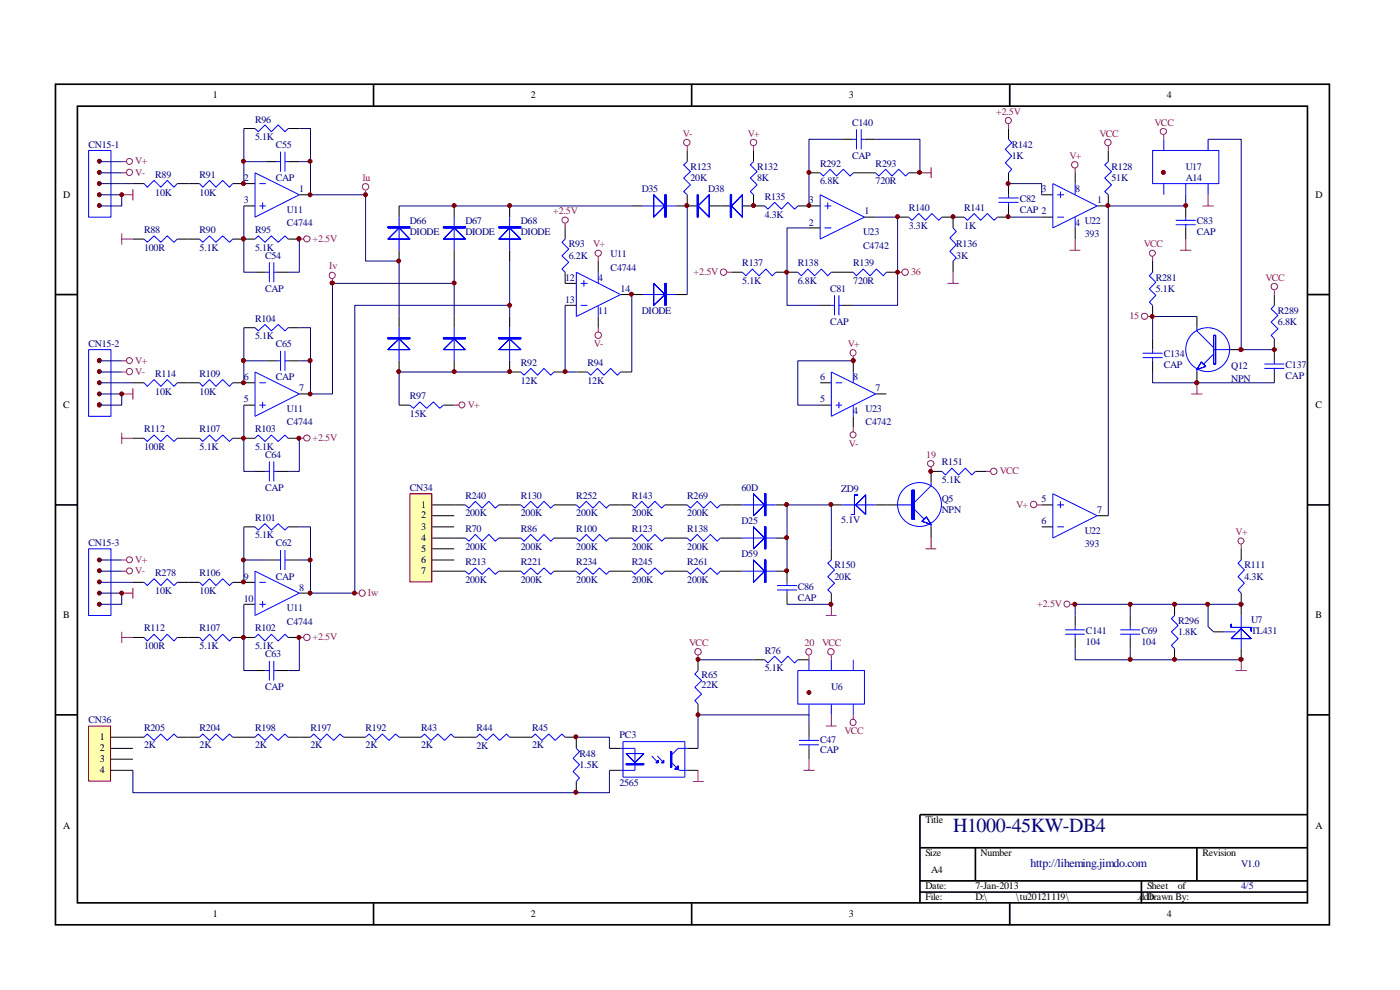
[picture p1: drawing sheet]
<svg xmlns="http://www.w3.org/2000/svg" width="297mm" height="210mm" viewBox="0 0 297 210" stroke-linecap="round" stroke-linejoin="round" font-family="sans-serif">
<g fill="none" stroke="#000" stroke-width=".35">
<path d="M11.8 17.9h270.2v178.3h-270.2zM79.2 17.9v4.6M146.7 17.9v4.6M214.2 17.9v4.6M16.4 22.5h261v169h-261zM11.8 62.5h4.6M277.5 62.5h4.6M11.8 107.1h4.6M277.5 107.1h4.6M11.8 151.6h4.6M277.5 151.6h4.6M195.2 179.8h82.3"/>
<path d="M206.9 179.8v7.1M253.9 179.8v7.1M277.5 172.8h-82.3v18.8M79.2 191.6v4.7M146.7 191.6v4.7M195.2 186.9h82.3M195.2 189.2h82.3M214.2 191.6v4.7M242.1 186.9v4.7"/>
</g>
<g fill="none" stroke="#000" stroke-width=".21">
<path d="M28.2 38.9h2.4M37.6 38.9h4.7M49.4 38.9h4.7M51.7 27.3h2.4M56.4 34.3h2.4M61.1 27.3h2.4M61.1 34.3h2.4M145.8 31.9v2.4M159.9 31.9v2.4M171.6 36.7h2.4M178.6 29.5h2.4M181 36.7h4.8"/>
<path d="M183.4 29.5h2.4M192.8 36.7h2.4M214 27.3v2.2M214 36.7v4.6M228.1 36.7v2.2M235.1 31.9v2.4M28.2 50.7h2.4M37.6 50.7h4.7M49.4 50.7h4.7M51.7 43.7h2.4M54.1 57.7h2.3M58.8 57.7h2.3"/>
<path d="M61.1 50.7h2.4M63.5 41.3h2.4M84.7 43.7v2.4M84.7 53.1v2.3M96.4 43.7v2.4M96.4 53.1v2.3M108.1 43.7v2.4M108.1 53.1v2.3M119.9 57.7v2.4h2.4M119.9 48.3v2.4M126.9 55.4v2.3M134 43.7h2.4"/>
<path d="M143.4 43.7h4.7M145.8 41.3v2.4M150.5 43.7h4.7M155.2 57.7h2.3M157.5 43.7h4.7M159.9 41.3v2.4M164.6 57.7h4.6M169.2 43.7h4.8M171.6 48.3h2.4M176.4 57.7h4.6M183.4 46.1h2.4M188 57.7h2.4"/>
<path d="M190.4 46.1h2.4M199.8 46.1h4.8M202.2 46.1v2.2M202.2 55.4v2.3M214 43.7v2.4h-2.4M221 41.3h2.4M221 46.1h2.4M228.1 48.3v2.4M235.1 41.3v2.4h-2.4M244.5 55.4v2.3M251.5 43.7v2.4M251.5 48.3v2.4"/>
<path d="M51.7 69.5h2.4M56.4 76.5h2.4M61.1 69.5h2.4M61.1 76.5h2.4M84.7 67.1v2.4M84.7 76.5v2.4M96.4 67.1v2.4M96.4 76.5v2.4M108.1 67.1v2.4M108.1 76.5v2.4h2.4M117.5 78.9h2.4M119.9 64.8h2.4"/>
<path d="M122.3 78.9h2.3M126.9 67.1v2.4M131.7 62.5h4.7M131.7 78.9h2.3M143.4 62.5h2.4M174 64.8h2.4M178.6 64.8h2.4M181 76.5v2.4M244.5 64.8v2.3M244.5 71.9v2.3M244.5 76.5v2.4M253.9 67.1v2.4"/>
<path d="M253.9 78.9v2.3M260.9 74.2h2.4M270.3 62.5v2.3M270.3 71.9v4.6M270.3 78.9v2.3M28.2 81.2h2.4M28.2 93h2.4M37.6 81.2h4.7M37.6 93h4.7M49.4 81.2h4.7M49.4 93h4.7M51.7 85.9h2.4"/>
<path d="M54.1 100h2.3M58.8 100h2.3M61.1 93h2.4M63.5 83.6h2.4M84.7 85.9h2.3M94.1 85.9h2.3M174 81.2h2.4M174 85.9h2.4M181 88.3v2.3M185.8 83.6h2.2M51.7 111.8h2.4M56.4 118.8h2.4"/>
<path d="M61.1 111.8h2.4M61.1 118.8h2.4M221 111.8h2.4M221 107.1h2.4M232.7 109.4h2.4M263.3 116.4v2.4M28.2 123.5h2.4M28.2 135.2h2.4M37.6 123.5h4.7M37.6 135.2h4.7M49.4 123.5h4.7M49.4 135.2h4.7"/>
<path d="M51.7 128.2h2.4M61.1 135.2h2.4M63.5 125.8h2.4M228.1 130.6v2.3M228.1 135.2v2.4M239.8 130.6v2.3M239.8 135.2v2.4M249.2 128.2v2.4M249.2 137.6v2.4M257.5 134h2.3M263.3 125.8v4.8M263.3 137.6v2.4"/>
<path d="M28.2 156.4h2.4M37.6 156.4h4.7M49.4 156.4h4.7M54.1 142.2h2.3M58.8 142.2h2.3M61.1 156.4h4.8M72.9 156.4h4.7M84.7 156.4h4.6M96.4 156.4h4.7M108.1 156.4h4.8M119.9 156.4h2.4v2.3M129.3 158.7h2.4"/>
<path d="M145.8 158.7h2.3M122.3 165.8v2.3M129.3 163.4h2.4M145.8 163.4h2.3"/>
</g>
<g fill="none" stroke="#00f" stroke-width=".21">
<path d="M18.8 31.9h4.7v14.2h-4.7zM30.6 38.9l.6 .8 1.5-1.4 1.4 1.4 1.4-1.4 1.4 1.4 .7-.8M42.3 38.9l.7 .8 1.4-1.4 1.4 1.4 1.4-1.4 1.5 1.4 .7-.8M54.1 27.3l.7 .6 1.4-1.4 1.4 1.4 1.4-1.4 1.5 1.4 .6-.6M54.1 36.7l9.4 4.6-9.4 4.8zM55 38.9h1.4M58.8 34.3h.7M59.5 32.2v4.2M60.5 34.3h.6M60.5 32.2v4.2M145.8 34.3l-.8 .7 1.5 1.4-1.5 1.4 1.5 1.4-1.5 1.4 .8 .7M159.9 34.3l-.7 .7 1.4 1.4-1.4 1.4 1.4 1.4-1.4 1.4 .7 .7"/>
<path d="M174 36.7l.7 .6 1.4-1.4 1.4 1.4 1.4-1.4 1.4 1.4 .7-.6M181 29.5h.7M181.7 27.4v4.3M182.7 29.5h.7M182.7 27.4v4.3M185.8 36.7l.6 .6 1.5-1.4 1.3 1.4 1.5-1.4 1.4 1.4 .7-.6M214 29.5l.6 .8-1.3 1.4 1.3 1.4-1.3 1.4 1.3 1.4-.6 .8M223.4 38.9l9.3 4.8-9.3 4.6zM228.1 38.9v2.4M235.1 34.3l-.7 .7 1.4 1.4-1.4 1.4 1.4 1.4-1.4 1.4 .7 .7M244.5 31.9h14.1v7h-14.1zM246.9 29.5v2.4"/>
<path d="M246.9 38.9v2.4M251.5 38.9v2.4M256.3 29.5v2.4M256.3 38.9v2.4M30.6 50.7l.6 .7 1.5-1.4 1.4 1.4 1.4-1.4 1.4 1.4 .7-.7M42.3 50.7l.7 .7 1.4-1.4 1.4 1.4 1.4-1.4 1.5 1.4 .7-.7M54.1 50.7l.7-.7 1.4 1.4 1.4-1.4 1.4 1.4 1.5-1.4 .6 .7M55 43.7h1.4M55.7 42.9v1.5M56.4 57.7h.7M57.1 55.6v4.3M58.1 57.7h.7"/>
<path d="M58.1 55.6v4.3M84.7 46.1v7M96.4 46.1v7M108.1 46.1v7M119.9 50.7l-.7 .7 1.4 1.4-1.4 1.5 1.4 1.3-1.4 1.5 .7 .6M122.3 57.7l9.4 4.8-9.4 4.6zM123.9 59.4v1.4M126.9 57.7v2.4M136.4 43.7h7M157.5 57.7l.7 .8 1.4-1.4 1.4 1.4 1.5-1.4 1.3 1.4 .8-.8M162.2 43.7l.7 .7 1.4-1.5 1.5 1.5 1.3-1.5 1.5 1.5 .6-.7M169.2 57.7l.8 .8 1.4-1.4 1.4 1.4 1.4-1.4 1.4 1.4 .8-.8"/>
<path d="M174 41.3l9.4 4.8-9.4 4.6zM174.9 43.7h1.5M174.9 48.3h1.5M175.6 42.9v1.5M181 57.7l.7 .8 1.4-1.4 1.5 1.4 1.3-1.4 1.5 1.4 .6-.8M192.8 46.1l.7 .6 1.4-1.4 1.4 1.4 1.4-1.4 1.4 1.4 .7-.6M202.2 48.3l.7 .8-1.4 1.4 1.4 1.4-1.4 1.4 1.4 1.4-.7 .7M204.6 46.1l.6 .6 1.5-1.4 1.3 1.4 1.5-1.4 1.4 1.4 .7-.6M211.8 42h4.3M211.8 42.9h4.3M214 41.3v.7M214 42.9v.8"/>
<path d="M224.3 46.1h1.4M224.3 41.3h1.4M225 40.6v1.4M228.1 46.1v2.2M244.5 57.7l-.7 .8 1.4 1.4-1.4 1.4 1.4 1.4-1.4 1.4 .7 .7M249.4 46.7h4.3M249.4 47.7h4.3M251.5 46.1v.6M251.5 47.7v.6M18.8 74.2h4.7v14.1h-4.7zM54.1 69.5l.7 .7 1.4-1.4 1.4 1.4 1.4-1.4 1.5 1.4 .6-.7M54.1 78.9l9.4 4.7-9.4 4.7z"/>
<path d="M58.8 76.5h.7M59.5 74.4v4.3M60.5 74.4v4.3M60.5 76.5h.6M84.7 69.5v7M96.4 69.5v7M108.1 69.5v7M110.5 78.9l.7 .7 1.4-1.5 1.4 1.5 1.4-1.5 1.4 1.5 .7-.7M123.2 64.8h1.4M123.2 60.1h1.4M124.6 78.9l.7 .7 1.4-1.5 1.4 1.5 1.4-1.5 1.5 1.5 .7-.7M126.9 64.8v2.3"/>
<path d="M136.4 62.5h7M176.4 64.8h.6M176.4 78.9l9.4 4.7-9.4 4.7zM177 62.7v4.2M178 64.8h.6M178 62.7v4.2M181 78.9v2.3M242.4 74.9h4.2M242.4 75.9h4.2M244.5 74.2v.7M244.5 75.9v.6M253.9 69.5v.7l3.6 3.5"/>
<path d="M253.9 78.4v.5M257.5 75.1l-2.1 2.1M257.5 74.2h3.4M268.2 77.2h4.3M268.2 78.1h4.3M270.3 64.8l-.6 .7 1.4 1.4-1.4 1.4 1.4 1.5-1.4 1.3 .6 .8M270.3 76.5v.7M270.3 78.1v.8M30.6 81.2l.6 .8 1.5-1.5 1.4 1.5 1.4-1.5 1.4 1.5 .7-.8M30.6 93l.6 .6 1.5-1.3 1.4 1.3 1.4-1.3 1.4 1.3 .7-.6M42.3 81.2l.7 .8 1.4-1.5 1.4 1.5 1.4-1.5 1.5 1.5 .7-.8M42.3 93l.7 .6 1.4-1.3 1.4 1.3 1.4-1.3 1.5 1.3 .7-.6"/>
<path d="M54.1 93l.7-.7 1.4 1.3 1.4-1.3 1.4 1.3 1.5-1.3 .6 .7M55 81.2h1.4M55 85.9h1.4M55.7 85.3v1.3M56.4 100h.7M57.1 97.9v4.2M58.1 97.9v4.2M58.1 100h.7M87 85.9l.7 .7 1.4-1.3 1.4 1.3 1.4-1.3 1.4 1.3 .8-.7M177.3 81.2h1.3M177.3 85.9h1.3M178 85.3v1.3"/>
<path d="M181 85.9v2.4M18.8 116.4h4.7v14.2h-4.7zM54.1 111.8l.7 .6 1.4-1.3 1.4 1.3 1.4-1.3 1.5 1.3 .6-.6M58.8 118.8h.7M59.5 116.7v4.2M60.5 116.7v4.2M60.5 118.8h.6M223.4 104.7l9.3 4.7-9.3 4.7zM224.3 111.8h1.4M224.3 107.1h1.4M225 106.3v1.5M263.3 118.8l-.7 .7 1.4 1.4-1.4 1.4 1.4 1.4-1.4 1.4 .7 .7"/>
<path d="M30.6 123.5l.6 .7 1.5-1.4 1.4 1.4 1.4-1.4 1.4 1.4 .7-.7M30.6 135.2l.6 .8 1.5-1.5 1.4 1.5 1.4-1.5 1.4 1.5 .7-.8M42.3 123.5l.7 .7 1.4-1.4 1.4 1.4 1.4-1.4 1.5 1.4 .7-.7M42.3 135.2l.7 .8 1.4-1.5 1.4 1.5 1.4-1.5 1.5 1.5 .7-.8M54.1 135.2l.7-.7 1.4 1.5 1.4-1.5 1.4 1.5 1.5-1.5 .6 .7M54.1 121.2l9.4 4.6-9.4 4.8zM55 123.5h1.4M55 128.2h1.4M55.7 127.5v1.4M226 133.6h4.1M226 134.5h4.1M228.1 132.9v.7"/>
<path d="M228.1 134.5v.7M237.7 133.6h4.2M237.7 134.5h4.2M239.8 132.9v.7M239.8 134.5v.7M249.2 130.6l-.7 .6 1.4 1.5-1.4 1.3 1.4 1.5-1.4 1.4 .7 .7M259.8 134h2.3M263.3 130.6v7M30.6 156.4l.6-.7 1.5 1.4 1.4-1.4 1.4 1.4 1.4-1.4 .7 .7M42.3 156.4l.7-.7 1.4 1.4 1.4-1.4 1.4 1.4 1.5-1.4 .7 .7M54.1 156.4l.7-.7 1.4 1.4 1.4-1.4 1.4 1.4 1.5-1.4 .6 .7M56.4 142.2h.7"/>
<path d="M57.1 140.2v4.2M58.1 140.2v4.2M58.1 142.2h.7M65.9 156.4l.6-.7 1.5 1.4 1.3-1.4 1.5 1.4 1.3-1.4 .8 .7M77.6 156.4l.7-.7 1.4 1.4 1.4-1.4 1.4 1.4 1.4-1.4 .8 .7M89.3 156.4l.8-.7 1.3 1.4 1.5-1.4 1.4 1.4 1.4-1.4 .7 .7M101.1 156.4l.7-.7 1.4 1.4 1.4-1.4 1.4 1.4 1.4-1.4 .7 .7M112.9 156.4l.6-.7 1.5 1.4 1.4-1.4 1.4 1.4 1.4-1.4 .7 .7M122.3 158.7l.6 .7-1.3 1.5 1.3 1.3-1.3 1.5 1.3 1.3-.6 .8M131.7 158.7h3v4.7h-3M132.2 157.3h13.1v7.5h-13.1zM145.8 158.7h-2l-1.3 1.4"/>
<path d="M138.3 160.4l1.3 1.4M139.4 160.4l1.4 1.4M142.5 161.8l1.6 1.6h1.7"/>
<circle cx="256.2" cy="74.2" r="4.7"/>
</g>
<circle cx="21.1" cy="34.2" r=".42" fill="#800000" stroke="#800000" stroke-width=".21"/>
<g fill="#800000" stroke="#800000" stroke-width=".21">
<circle cx="21.1" cy="36.6" r=".42"/>
<circle cx="21.1" cy="38.9" r=".42"/>
<circle cx="21.1" cy="41.3" r=".42"/>
<circle cx="51.6" cy="50.7" r=".45"/>
<circle cx="63.4" cy="50.7" r=".45"/>
<circle cx="51.6" cy="38.9" r=".42"/>
<circle cx="65.8" cy="34.2" r=".42"/>
<circle cx="51.6" cy="34.2" r=".42"/>
<circle cx="21.1" cy="76.5" r=".45"/>
<circle cx="21.1" cy="78.8" r=".42"/>
<circle cx="21.1" cy="81.2" r=".42"/>
<circle cx="21.1" cy="83.6" r=".42"/>
<circle cx="51.6" cy="81.2" r=".42"/>
<circle cx="51.6" cy="93" r=".42"/>
<circle cx="63.4" cy="93" r=".42"/>
<circle cx="65.8" cy="76.5" r=".45"/>
<circle cx="51.6" cy="76.5" r=".45"/>
<circle cx="21.1" cy="118.8" r=".42"/>
<circle cx="21.1" cy="121.1" r=".42"/>
<circle cx="21.1" cy="123.4" r=".42"/>
<circle cx="21.1" cy="125.8" r=".42"/>
<circle cx="51.6" cy="123.4" r=".42"/>
<circle cx="51.6" cy="135.2" r=".42"/>
<circle cx="63.4" cy="135.2" r=".42"/>
<circle cx="65.8" cy="118.8" r=".42"/>
<circle cx="51.6" cy="118.8" r=".42"/>
<circle cx="96.4" cy="43.6" r=".42"/>
<circle cx="96.4" cy="78.8" r=".42"/>
<circle cx="65.8" cy="41.3" r=".42"/>
<circle cx="84.6" cy="55.4" r=".42"/>
<circle cx="96.4" cy="60" r=".42"/>
<circle cx="65.8" cy="83.6" r=".42"/>
<circle cx="65.8" cy="125.8" r=".42"/>
<circle cx="108.1" cy="64.8" r=".42"/>
<circle cx="108.1" cy="78.8" r=".42"/>
<circle cx="119.9" cy="78.8" r=".42"/>
<circle cx="133.9" cy="62.4" r=".42"/>
<circle cx="108.1" cy="43.6" r=".42"/>
<circle cx="145.7" cy="43.6" r=".42"/>
<circle cx="159.9" cy="43.6" r=".42"/>
<circle cx="166.9" cy="57.7" r=".42"/>
<circle cx="202.2" cy="46" r=".42"/>
<circle cx="190.4" cy="46" r=".42"/>
<circle cx="213.9" cy="46" r=".42"/>
<circle cx="213.9" cy="38.9" r=".42"/>
<circle cx="171.6" cy="43.6" r=".42"/>
<circle cx="171.6" cy="36.6" r=".42"/>
<circle cx="195.1" cy="36.6" r=".42"/>
<circle cx="251.5" cy="43.6" r=".42"/>
<circle cx="263.3" cy="74.2" r=".45"/>
<circle cx="270.3" cy="74.2" r=".42"/>
<circle cx="244.4" cy="67.1" r=".42"/>
<circle cx="253.9" cy="81.2" r=".45"/>
<circle cx="246.8" cy="36.6" r=".42"/>
<circle cx="190.4" cy="57.7" r=".42"/>
<circle cx="84.6" cy="78.8" r=".42"/>
<circle cx="235" cy="43.6" r=".42"/>
<circle cx="263.3" cy="128.2" r=".45"/>
<circle cx="249.2" cy="128.2" r=".42"/>
<circle cx="249.2" cy="139.9" r=".42"/>
<circle cx="239.8" cy="139.9" r=".42"/>
<circle cx="239.8" cy="128.2" r=".42"/>
<circle cx="256.2" cy="128.2" r=".42"/>
<circle cx="228" cy="128.2" r=".42"/>
<circle cx="263.3" cy="139.9" r=".45"/>
<circle cx="77.6" cy="41.3" r=".42"/>
<circle cx="70.5" cy="60" r=".45"/>
<circle cx="75.2" cy="125.8" r=".42"/>
<circle cx="21.1" cy="128.2" r=".42"/>
<circle cx="21.1" cy="85.9" r=".45"/>
<circle cx="21.1" cy="43.6" r=".42"/>
<circle cx="25.8" cy="125.8" r=".42"/>
<circle cx="25.8" cy="83.6" r=".42"/>
<circle cx="25.8" cy="41.3" r=".42"/>
</g>
<g fill="none" stroke="#000080" stroke-width=".21">
<path d="M21.2 34.3h4.6M21.2 36.7h4.6M21.2 38.9h7M51.7 27.3v11.6M51.7 34.3h4.7M63.5 27.3h2.4v14h11.7v14.1h7.1v11.7M63.5 34.3h2.4M178.6 29.5h-7v14.2M185.8 29.5h9.4v7.2M214 38.9h7v2.4M256.3 29.5h7v44.7h7M21.2 41.3h4.6v2.4h-4.6"/>
<path d="M51.7 43.7v14h2.4M63.5 50.7v7h-2.4M84.7 43.7h49.3M96.4 55.4v11.7M108.1 55.4v11.7M145.8 43.7v18.8M171.6 48.3h-4.6v16.5h7M185.8 46.1h4.6v18.7h-9.4M214 46.1h7M251.5 41.3v2.4h-16.4v65.7M21.2 76.5h4.6M21.2 78.9h4.6"/>
<path d="M51.7 69.5v11.7M51.7 76.5h4.7M63.5 76.5h2.4M96.4 60.1h-25.9v23.5h-4.6v-14.1h-2.4M108.1 64.8h-32.8v61h-9.4v-14h-2.4M108.1 78.9h-23.4v7M119.9 64.8v14.1h2.4M134 62.5v16.4M181 76.5h-11.8v9.4h4.8M244.5 78.9v2.3h25.8M253.9 67.1h-9.4v4.8M21.2 83.6h4.6v2.3h-4.6"/>
<path d="M21.2 81.2h7M51.7 85.9v14.1h2.4M63.5 93v7h-2.4M21.2 118.8h4.6M51.7 111.8v11.7M51.7 118.8h4.7M63.5 118.8h2.4M21.2 125.8h4.6v2.4h-4.6M21.2 121.2h4.6M21.2 123.5h7M51.7 128.2v14h2.4M63.5 135.2v7h-2.4"/>
<path d="M228.1 137.6v2.4h35.2M239.8 128.2v2.4M239.8 137.6v2.4M256.3 128.2v4.7l1.2 1.1M263.3 128.2h-35.2v2.4"/>
</g>
<g fill="none" stroke="#a1006a" stroke-width=".21">
<path d="M25.8 34.3h1M25.8 36.7h1M145.8 31v.9M159.9 31v.9M195.2 36.7h2.3M197.5 35.5v2.3M214 26.3v1M228.1 35.7v1M235.1 31v.9M246.9 28.6v.9M25.8 41.3h2.4M25.8 50.7h2.4"/>
<path d="M25.8 49.5v2.4M28.2 40.1v2.4M63.5 50.7h.9M70.5 59.2v.9M77.6 40.4v.9M119.9 47.4v.9M126.9 54.4v1M154.3 57.7h.9M190.4 57.7h.9M202.2 57.7v2.4M226.9 53.1h2.3M228.1 50.7v2.4"/>
<path d="M244.5 54.4v1M250.4 53.1h2.3M251.5 50.7v2.4M255.1 43.7h2.4M256.3 41.3v2.4M25.8 76.5h1M25.8 78.9h1M126.9 69.5v.9M181 75.6v.9M201 60.1h2.4M243.6 67.1h.9M270.3 61.6v.9"/>
<path d="M25.8 91.8v2.3M25.8 83.6h2.4M25.8 93h2.4M28.2 82.4v2.4M63.5 93h.9M96.4 85.9h1M181 90.6v1M252.7 83.6h2.4M253.9 81.2v2.4M25.8 118.8h1M220 107.1h1M263.3 115.5v.9"/>
<path d="M25.8 134v2.4M25.8 121.2h1M25.8 125.8h2.4M25.8 135.2h2.4M28.2 124.7v2.3M63.5 135.2h.9M75.3 125.8h.9M227.1 128.2h1M263.3 140v2.2M262.1 142.2h2.4"/>
<circle cx="27.5" cy="36.6" r=".66"/>
<circle cx="27.5" cy="34.2" r=".64"/>
<circle cx="77.5" cy="39.6" r=".68"/>
<circle cx="145.7" cy="30.2" r=".68"/>
<circle cx="159.8" cy="30.2" r=".68"/>
<circle cx="213.9" cy="25.5" r=".66"/>
<circle cx="228" cy="35" r=".68"/>
<circle cx="235" cy="30.2" r=".68"/>
<circle cx="246.8" cy="27.9" r=".66"/>
<circle cx="65.1" cy="50.7" r=".66"/>
<circle cx="70.5" cy="58.4" r=".66"/>
<circle cx="119.9" cy="46.7" r=".66"/>
<circle cx="126.9" cy="53.7" r=".66"/>
<circle cx="153.5" cy="57.7" r=".68"/>
<circle cx="192" cy="57.7" r=".68"/>
<circle cx="244.5" cy="53.7" r=".64"/>
<circle cx="27.5" cy="78.8" r=".66"/>
<circle cx="27.5" cy="76.5" r=".64"/>
<circle cx="126.9" cy="71.1" r=".68"/>
<circle cx="181" cy="74.8" r=".66"/>
<circle cx="242.8" cy="67.1" r=".66"/>
<circle cx="270.3" cy="60.8" r=".68"/>
<circle cx="65.1" cy="92.9" r=".66"/>
<circle cx="98" cy="85.9" r=".64"/>
<circle cx="181" cy="92.2" r=".64"/>
<circle cx="27.5" cy="118.7" r=".64"/>
<circle cx="219.3" cy="107" r=".68"/>
<circle cx="263.3" cy="114.8" r=".64"/>
<circle cx="27.5" cy="121.1" r=".64"/>
<circle cx="65.1" cy="135.2" r=".68"/>
<circle cx="76.8" cy="125.8" r=".66"/>
<circle cx="226.4" cy="128.1" r=".64"/>
</g>
<g fill="#00f" stroke="#00f" stroke-width=".21">
<path d="M82.3 48.1v.2h4.7v-.2zM82.3 48.1v.2h4.7v-.2z" fill-rule="evenodd"/>
<path d="M82.3 50.7l2.4-2.4 2.3 2.4zM82.3 50.7l2.4-2.4 2.3 2.4z" fill-rule="evenodd"/>
<path d="M82.3 71.6v.3h4.7v-.3zM82.3 71.6v.3h4.7v-.3z" fill-rule="evenodd"/>
<path d="M82.3 74.2l2.4-2.3 2.3 2.3zM82.3 74.2l2.4-2.3 2.3 2.3z" fill-rule="evenodd"/>
<path d="M94.1 48.1v.2h4.6v-.2zM94.1 48.1v.2h4.6v-.2z" fill-rule="evenodd"/>
<path d="M96.4 48.3l2.3 2.4h-4.6zM96.4 48.3l2.3 2.4h-4.6z" fill-rule="evenodd"/>
<path d="M105.8 48.1v.2h4.7v-.2zM105.8 48.1v.2h4.7v-.2z" fill-rule="evenodd"/>
<path d="M108.1 48.3l2.4 2.4h-4.7zM108.1 48.3l2.4 2.4h-4.7z" fill-rule="evenodd"/>
<path d="M94.1 71.6v.3h4.6v-.3zM94.1 71.6v.3h4.6v-.3z" fill-rule="evenodd"/>
<path d="M94.1 74.2l2.3-2.3 2.3 2.3zM94.1 74.2l2.3-2.3 2.3 2.3z" fill-rule="evenodd"/>
<path d="M105.8 71.6v.3h4.7v-.3zM105.8 71.6v.3h4.7v-.3z" fill-rule="evenodd"/>
<path d="M105.8 74.2l2.3-2.3 2.4 2.3zM105.8 74.2l2.3-2.3 2.4 2.3z" fill-rule="evenodd"/>
<path d="M141.1 41.3v4.8h.2v-4.8zM141.1 41.3v4.8h.2v-4.8z" fill-rule="evenodd"/>
<path d="M138.7 41.3l2.4 2.4-2.4 2.4zM138.7 41.3l2.4 2.4-2.4 2.4z" fill-rule="evenodd"/>
<path d="M141.1 60.1v4.7h.2v-4.7zM141.1 60.1v4.7h.2v-4.7z" fill-rule="evenodd"/>
<path d="M138.7 60.1l2.4 2.4-2.4 2.3zM138.7 60.1l2.4 2.4-2.4 2.3z" fill-rule="evenodd"/>
<path d="M147.9 41.3v4.8h.2v-4.8zM147.9 41.3v4.8h.2v-4.8z" fill-rule="evenodd"/>
<path d="M148.1 43.7l2.4-2.4v4.8zM148.1 43.7l2.4-2.4v4.8z" fill-rule="evenodd"/>
<path d="M154.9 41.3v4.8h.3v-4.8zM154.9 41.3v4.8h.3v-4.8z" fill-rule="evenodd"/>
<path d="M157.5 41.3v4.8l-2.3-2.4zM157.5 41.3v4.8l-2.3-2.4z" fill-rule="evenodd"/>
<path d="M257.5 71.1v6.1h.4v-6.1zM257.5 71.1v6.1h.4v-6.1z" fill-rule="evenodd"/>
<path d="M254.8 76.8l1 .9-1.9 .7zM254.8 76.8l1 .9-1.9 .7z" fill-rule="evenodd"/>
<path d="M261.2 132.4v.7h4.2v.8v-.8h-4.2zM261.2 132.4v.7h4.2v.8v-.8h-4.2z" fill-rule="evenodd"/>
<path d="M263.3 133.3l2.1 2.2h-4.2zM263.3 133.3l2.1 2.2h-4.2z" fill-rule="evenodd"/>
<path d="M132.8 159.9h3.8l-1.9 1.9zM132.8 159.9h3.8l-1.9 1.9z" fill-rule="evenodd"/>
<path d="M132.8 162h3.8v.2h-3.8zM132.8 162h3.8v.2h-3.8z" fill-rule="evenodd"/>
<path d="M140.8 161.3l-.4 .5h.4zM140.8 161.3l-.4 .5h.4z" fill-rule="evenodd"/>
<path d="M139.6 161.3l-.4 .5h.4zM139.6 161.3l-.4 .5h.4z" fill-rule="evenodd"/>
<path d="M142.2 159.4v3.3h.3v-3.3zM142.2 159.4v3.3h.3v-3.3z" fill-rule="evenodd"/>
<path d="M143.8 162.5v.7h-.6zM143.8 162.5v.7h-.6z" fill-rule="evenodd"/>
</g>
<path d="M18.9 154.1h4.5v11.5h-4.5z" fill="#ffffb0"/>
<path d="M18.8 154h4.7v11.7h-4.7z" fill="none" stroke="#800000" stroke-width=".21"/>
<g fill="none" stroke="#000" stroke-width=".21">
<path d="M96.4 107.1h2.3M96.4 114.1h2.3M105.8 107.1h4.7M105.8 114.1h4.7M117.5 107.1h4.8M117.5 114.1h4.8M129.3 107.1h4.7M129.3 114.1h4.7M141.1 107.1h4.7M141.1 114.1h4.7M152.8 107.1h2.4M152.8 114.1h2.4"/>
<path d="M96.4 121.2h2.3M105.8 121.2h4.7M117.5 121.2h4.8M129.3 121.2h4.7M141.1 121.2h4.7M148.1 140v2.2M152.8 121.2h2.4M159.9 140h2.3M169.2 140h2.4M23.5 156.4h4.7M23.5 158.7h4.7M148.1 149.4v2.2"/>
<path d="M171.6 154v2.4M171.6 158.7v2.3M23.5 161h4.7M23.5 163.4h4.7"/>
</g>
<path d="M148.1 140h11.8M122.3 156.4h7v2.3M171.6 154v-2.4h-23.5v7.1M28.2 163.4v4.7h101.1v-4.7" fill="none" stroke="#000080" stroke-width=".21"/>
<circle cx="122.2" cy="156.3" r=".42" fill="#800000" stroke="#800000" stroke-width=".21"/>
<g fill="#800000" stroke="#800000" stroke-width=".21">
<circle cx="122.2" cy="168.1" r=".42"/>
<circle cx="171.6" cy="146.9" r=".42"/>
<circle cx="148.1" cy="151.6" r=".42"/>
<circle cx="148.1" cy="139.9" r=".42"/>
<circle cx="181" cy="76.5" r=".45"/>
</g>
<g fill="none" stroke="#00f" stroke-width=".21">
<path d="M98.7 107.1l.8 .7 1.3-1.5 1.5 1.5 1.4-1.5 1.4 1.5 .7-.7M98.7 114.1l.8 .7 1.3-1.4 1.5 1.4 1.4-1.4 1.4 1.4 .7-.7M110.5 107.1l.7 .7 1.4-1.5 1.4 1.5 1.4-1.5 1.4 1.5 .7-.7M110.5 114.1l.7 .7 1.4-1.4 1.4 1.4 1.4-1.4 1.4 1.4 .7-.7M122.3 107.1l.6 .7 1.5-1.5 1.4 1.5 1.4-1.5 1.4 1.5 .7-.7M122.3 114.1l.6 .7 1.5-1.4 1.4 1.4 1.4-1.4 1.4 1.4 .7-.7M134 107.1l.7 .7 1.4-1.5 1.4 1.5 1.4-1.5 1.5 1.5 .7-.7M134 114.1l.7 .7 1.4-1.4 1.4 1.4 1.4-1.4 1.5 1.4 .7-.7M145.8 107.1l.7 .7 1.4-1.5 1.4 1.5 1.4-1.5 1.4 1.5 .7-.7M145.8 114.1l.7 .7 1.4-1.4 1.4 1.4 1.4-1.4 1.4 1.4 .7-.7M98.7 121.2l.8 .6 1.3-1.3 1.5 1.3 1.4-1.3 1.4 1.3 .7-.6M110.5 121.2l.7 .6 1.4-1.3 1.4 1.3 1.4-1.3 1.4 1.3 .7-.6"/>
<path d="M122.3 121.2l.6 .6 1.5-1.3 1.4 1.3 1.4-1.3 1.4 1.3 .7-.6M134 121.2l.7 .6 1.4-1.3 1.4 1.3 1.4-1.3 1.5 1.3 .7-.6M145.8 121.2l.7 .6 1.4-1.3 1.4 1.3 1.4-1.3 1.4 1.3 .7-.6M162.2 140l.7 .6 1.4-1.4 1.5 1.4 1.3-1.4 1.5 1.4 .6-.6M171.6 140v2.2M176.4 140v2.2M181 140v2.2M148.1 142.2l-.7 .8 1.4 1.4-1.4 1.4 1.4 1.4-1.4 1.4 .7 .8M169.2 142.2h14.2v7.2h-14.2zM169.5 157.1h4.2M169.5 158h4.2M171.6 149.4v2.2"/>
<path d="M171.6 156.4v.7M171.6 158v.7M176.4 149.4v2.2M181 149.4v2.2"/>
</g>
<g fill="none" stroke="#a1006a" stroke-width=".21">
<path d="M148.1 139v1M171.6 139v1M176.4 139v1M175.2 154h2.3M176.4 151.6v2.4M181 151.6v1M147 165.8h2.3M148.1 163.4v2.4M170.4 163.4h2.4M171.6 161v2.4"/>
<circle cx="148.1" cy="138.3" r=".68"/>
<circle cx="171.6" cy="138.2" r=".66"/>
<circle cx="176.3" cy="138.3" r=".68"/>
<circle cx="181" cy="153.2" r=".66"/>
</g>
<path d="M87 104.8h4.5v18.6h-4.5z" fill="#ffffb0"/>
<path d="M87 104.7h4.6v18.7h-4.6z" fill="none" stroke="#800000" stroke-width=".21"/>
<g fill="none" stroke="#000" stroke-width=".21">
<path d="M199.8 100h-2.3v2.4M206.9 100h2.3M91.7 107.1h4.7M91.7 109.4h4.7M91.7 111.8h4.7M91.7 114.1h4.7M91.7 116.4h4.7M91.7 118.8h4.7M155.2 107.1h2.3M155.2 114.1h2.3M164.6 107.1h2.4M164.6 114.1h2.4"/>
<path d="M176.4 107.1h2.2M176.4 116.4v2.4M185.8 107.1h4.6M197.5 111.8v2.3M91.7 121.2h4.7M155.2 121.2h2.3M164.6 121.2h2.4v2.3M167 125.8v2.4M176.4 125.8v2.4"/>
</g>
<g fill="none" stroke="#00f" stroke-width=".21">
<path d="M199.8 100l.8 .8 1.3-1.5 1.5 1.5 1.4-1.5 1.4 1.5 .7-.8M157.5 107.1h7.1M157.5 114.1h7.1M176.4 118.8l-.8 .7 1.4 1.4-1.4 1.4 1.4 1.4-1.4 1.4 .8 .7M178.6 107.1h7.2M190.4 107.1h3.6M194 108l2.1 2.2M197.5 102.4v.6l-3.5 3.6M197.5 111.3v.5M157.5 121.2h7.1M164.8 124.2h4.3M164.8 125.1h4.3"/>
<path d="M167 123.5v.7M167 125.1v.7"/>
<circle cx="195.1" cy="107" r="4.7"/>
</g>
<path d="M193.5 104v6.2h.5v-6.2zM193.5 104v6.2h.5v-6.2z" fill="#00f" stroke="#00f" stroke-width=".21"/>
<g fill="#00f" stroke="#00f" stroke-width=".21">
<path d="M196.5 109.6l-.9 1 1.9 .7zM196.5 109.6l-.9 1 1.9 .7z" fill-rule="evenodd"/>
<path d="M181.3 105h.6h-.6v4.1h-.7h.7zM181.3 105h.6h-.6v4.1h-.7h.7z" fill-rule="evenodd"/>
<path d="M181.5 107.1l2.1-2.1v4.1zM181.5 107.1l2.1-2.1v4.1z" fill-rule="evenodd"/>
<path d="M162.2 104.7v4.7h.3v-4.7zM162.2 104.7v4.7h.3v-4.7z" fill-rule="evenodd"/>
<path d="M159.9 104.7l2.3 2.4-2.3 2.3zM159.9 104.7l2.3 2.4-2.3 2.3z" fill-rule="evenodd"/>
<path d="M162.2 111.8v4.6h.3v-4.6zM162.2 111.8v4.6h.3v-4.6z" fill-rule="evenodd"/>
<path d="M159.9 111.8l2.3 2.3-2.3 2.3zM159.9 111.8l2.3 2.3-2.3 2.3z" fill-rule="evenodd"/>
<path d="M162.2 118.8v4.7h.3v-4.7zM162.2 118.8v4.7h.3v-4.7z" fill-rule="evenodd"/>
<path d="M159.9 118.8l2.3 2.4-2.3 2.3zM159.9 118.8l2.3 2.4-2.3 2.3z" fill-rule="evenodd"/>
</g>
<g fill="none" stroke="#a1006a" stroke-width=".21">
<path d="M197.5 99.1v.9M209.2 100h.9M196.3 116.4h2.3M197.5 114.1v2.3M175.2 130.6h2.3M176.4 128.2v2.4"/>
<circle cx="197.5" cy="98.3" r=".66"/>
<circle cx="210.8" cy="100" r=".68"/>
</g>
<path d="M176.4 116.4v-9.3h-9.4v14.1M167 128.2h9.4" fill="none" stroke="#000080" stroke-width=".21"/>
<g fill="#800000" stroke="#800000" stroke-width=".21">
<circle cx="176.3" cy="128.2" r=".42"/>
<circle cx="197.4" cy="100" r=".42"/>
<circle cx="176.3" cy="107" r=".42"/>
<circle cx="166.9" cy="107" r=".42"/>
<circle cx="166.9" cy="114" r=".42"/>
<circle cx="166.9" cy="121.1" r=".42"/>
</g>
<text font-size="4.2" fill="#000080" x="202.2" y="176.4">H1000-45KW-DB4</text>
<text font-size="2.5" fill="#000080" x="218.6" y="183.9">http://liheming.jimdo.com</text>
<g font-size="2.1">
<text x="45.1" y="20.8">1</text>
<text x="112.6" y="20.8">2</text>
<text x="180.1" y="20.8">3</text>
<text x="247.6" y="20.8">4</text>
<text x="13.4" y="41.9">D</text>
<text x="279.1" y="41.9">D</text>
<text x="13.4" y="86.5">C</text>
<text x="279.1" y="86.5">C</text>
<text x="89.3" y="107.7">1</text>
<text x="89.3" y="110">2</text>
<text x="89.3" y="112.4">3</text>
<text x="89.3" y="114.7">4</text>
<text x="89.3" y="117.1">5</text>
<text x="89.3" y="119.4">6</text>
<text x="89.3" y="121.8">7</text>
<text x="13.4" y="131.1">B</text>
<text x="279.1" y="131.1">B</text>
<text x="21.2" y="157">1</text>
<text x="21.2" y="159.3">2</text>
<text x="21.2" y="161.6">3</text>
<text x="21.2" y="164">4</text>
<text x="13.4" y="175.8">A</text>
<text x="196.3" y="174.6">Title</text>
<text x="279.1" y="175.8">A</text>
<text x="196.3" y="181.6">Size</text>
<text x="197.5" y="185.2">A4</text>
<text x="208" y="181.6">Number</text>
<text x="255.1" y="181.6">Revision</text>
<text x="196.3" y="188.6">Date:</text>
<text x="196.3" y="191">File:</text>
<text x="206.9" y="188.6">7-Jan-2013</text>
<text x="206.9" y="191">D:\</text>
<text x="215.6" y="191">\tu20121119\</text>
<text x="241.2" y="191">.ddDrawn By:</text>
<text x="243.3" y="188.6">Sheet</text>
<text x="243.8" y="191">b</text>
<text x="249.9" y="188.6">of</text>
<text x="45.1" y="194.6">1</text>
<text x="112.6" y="194.6">2</text>
<text x="180.1" y="194.6">3</text>
<text x="247.6" y="194.6">4</text>
</g>
<g font-size="2.1" fill="#000080">
<text x="54.1" y="26">R96</text>
<text x="54.1" y="29.7">5.1K</text>
<text x="180.8" y="26.7">C140</text>
<text x="18.8" y="31.3">CN15-1</text>
<text x="58.5" y="31.3">C55</text>
<text x="174" y="35.4">R292</text>
<text x="180.8" y="33.7">CAP</text>
<text x="185.8" y="35.4">R293</text>
<text x="214.6" y="31.3">R142</text>
<text x="214.6" y="33.7">1K</text>
<text x="32.9" y="37.7">R89</text>
<text x="32.9" y="41.5">10K</text>
<text x="42.3" y="37.7">R91</text>
<text x="42.3" y="41.5">10K</text>
<text x="51.7" y="38.4">2</text>
<text x="58.5" y="38.4">CAP</text>
<text x="63.5" y="40.7">1</text>
<text x="136.1" y="40.7">D35</text>
<text x="146.5" y="36.1">R123</text>
<text x="146.5" y="38.4">20K</text>
<text x="150.2" y="40.7">D38</text>
<text x="160.6" y="36.1">R132</text>
<text x="160.6" y="38.4">8K</text>
<text x="174" y="39.1">6.8K</text>
<text x="185.8" y="39.1">720R</text>
<text x="221" y="40.7">3</text>
<text x="228.1" y="40.7">8</text>
<text x="235.8" y="36.1">R128</text>
<text x="235.8" y="38.4">51K</text>
<text x="251.5" y="36.1">U17</text>
<text x="251.5" y="38.4">A14</text>
<text x="51.7" y="43.1">3</text>
<text x="60.9" y="45.2">U11</text>
<text x="87" y="47.6">D66</text>
<text x="98.7" y="47.6">D67</text>
<text x="110.5" y="47.6">D68</text>
<text x="162.2" y="42.4">R135</text>
<text x="162.2" y="46.1">4.3K</text>
<text x="171.6" y="47.8">2</text>
<text x="171.6" y="43.1">3</text>
<text x="183.4" y="45.5">1</text>
<text x="192.8" y="44.7">R140</text>
<text x="204.6" y="44.7">R141</text>
<text x="216.3" y="42.8">C82</text>
<text x="216.3" y="45.2">CAP 2</text>
<text x="228.1" y="47.8">4 U22</text>
<text x="232.7" y="43.1">1</text>
<text x="253.9" y="47.6">C83</text>
<text x="30.6" y="49.4">R88</text>
<text x="30.6" y="53.2">100R</text>
<text x="42.3" y="49.4">R90</text>
<text x="42.3" y="53.2">5.1K</text>
<text x="54.1" y="49.4">R95</text>
<text x="54.1" y="53.2">5.1K</text>
<text x="60.9" y="48">C4744</text>
<text x="87" y="49.9">DIODE</text>
<text x="98.7" y="49.9">DIODE</text>
<text x="110.5" y="49.9">DIODE</text>
<text x="120.6" y="52.5">R93</text>
<text x="183.1" y="49.9">U23</text>
<text x="183.1" y="52.7">C4742</text>
<text x="192.8" y="48.5">3.3K</text>
<text x="202.9" y="52.5">R136</text>
<text x="204.6" y="48.5">1K</text>
<text x="230.1" y="50.4">393</text>
<text x="253.9" y="49.9">CAP</text>
<text x="56.2" y="54.9">C54</text>
<text x="119.9" y="59.5">12</text>
<text x="120.6" y="54.9">6.2K</text>
<text x="126.9" y="59.5">4</text>
<text x="129.5" y="54.6">U11</text>
<text x="129.5" y="57.4">C4744</text>
<text x="157.5" y="56.5">R137</text>
<text x="169.2" y="56.5">R138</text>
<text x="181" y="56.5">R139</text>
<text x="202.9" y="54.9">3K</text>
<text x="245.2" y="59.5">R281</text>
<text x="56.2" y="61.9">CAP</text>
<text x="119.9" y="64.3">13</text>
<text x="131.7" y="61.9">14</text>
<text x="157.5" y="60.3">5.1K</text>
<text x="169.2" y="60.3">6.8K</text>
<text x="176.1" y="61.9">C81</text>
<text x="181" y="60.3">720R</text>
<text x="245.2" y="61.9">5.1K</text>
<text x="54.1" y="68.2">R104</text>
<text x="54.1" y="72">5.1K</text>
<text x="126.9" y="66.5">11</text>
<text x="136.1" y="66.5">DIODE</text>
<text x="176.1" y="68.9">CAP</text>
<text x="271.1" y="66.5">R289</text>
<text x="271.1" y="68.9">6.8K</text>
<text x="18.8" y="73.7">CN15-2</text>
<text x="58.5" y="73.7">C65</text>
<text x="110.5" y="77.6">R92</text>
<text x="124.6" y="77.6">R94</text>
<text x="246.9" y="75.8">C134</text>
<text x="32.9" y="79.9">R114</text>
<text x="32.9" y="83.7">10K</text>
<text x="42.3" y="79.9">R109</text>
<text x="42.3" y="83.7">10K</text>
<text x="51.7" y="80.7">6</text>
<text x="58.5" y="80.7">CAP</text>
<text x="63.5" y="83">7</text>
<text x="110.5" y="81.4">12K</text>
<text x="124.6" y="81.4">12K</text>
<text x="174" y="80.7">6</text>
<text x="181" y="80.7">8</text>
<text x="185.8" y="83">7</text>
<text x="246.9" y="78.1">CAP</text>
<text x="261.2" y="78.3">Q12</text>
<text x="261.2" y="80.9">NPN</text>
<text x="272.7" y="78.1">C137</text>
<text x="272.7" y="80.4">CAP</text>
<text x="51.7" y="85.3">5</text>
<text x="60.9" y="87.5">U11</text>
<text x="87" y="84.7">R97</text>
<text x="87" y="88.4">15K</text>
<text x="174" y="85.3">5</text>
<text x="181" y="87.7">4</text>
<text x="183.6" y="87.5">U23</text>
<text x="30.6" y="91.7">R112</text>
<text x="30.6" y="95.4">100R</text>
<text x="42.3" y="91.7">R107</text>
<text x="42.3" y="95.4">5.1K</text>
<text x="54.1" y="91.7">R103</text>
<text x="54.1" y="95.4">5.1K</text>
<text x="60.9" y="90.3">C4744</text>
<text x="183.6" y="90.3">C4742</text>
<text x="56.2" y="97.1">C64</text>
<text x="199.8" y="98.7">R151</text>
<text x="56.2" y="104.1">CAP</text>
<text x="87" y="104.1">CN34</text>
<text x="98.7" y="105.7">R240</text>
<text x="110.5" y="105.7">R130</text>
<text x="122.3" y="105.7">R252</text>
<text x="134" y="105.7">R143</text>
<text x="145.8" y="105.7">R269</text>
<text x="157.3" y="104.1">60D</text>
<text x="178.5" y="104.4">ZD9</text>
<text x="199.8" y="102.5">5.1K</text>
<text x="199.8" y="106.5">Q5</text>
<text x="221" y="106.5">5</text>
<text x="54.1" y="110.5">R101</text>
<text x="98.7" y="109.6">200K</text>
<text x="98.7" y="112.9">R70</text>
<text x="110.5" y="109.6">200K</text>
<text x="110.5" y="112.9">R86</text>
<text x="122.3" y="109.6">200K</text>
<text x="122.3" y="112.9">R100</text>
<text x="134" y="109.6">200K</text>
<text x="134" y="112.9">R123</text>
<text x="145.8" y="109.6">200K</text>
<text x="145.8" y="112.9">R138</text>
<text x="157.3" y="111.2">D25</text>
<text x="178.5" y="110.9">5.1V</text>
<text x="199.8" y="108.9">NPN</text>
<text x="221" y="111.2">6</text>
<text x="230.1" y="113.3">U22</text>
<text x="232.7" y="108.9">7</text>
<text x="18.8" y="115.9">CN15-3</text>
<text x="54.1" y="114.2">5.1K</text>
<text x="58.5" y="115.9">C62</text>
<text x="98.7" y="116.6">200K</text>
<text x="98.7" y="119.9">R213</text>
<text x="110.5" y="116.6">200K</text>
<text x="110.5" y="119.9">R221</text>
<text x="122.3" y="116.6">200K</text>
<text x="122.3" y="119.9">R234</text>
<text x="134" y="116.6">200K</text>
<text x="134" y="119.9">R245</text>
<text x="145.8" y="116.6">200K</text>
<text x="145.8" y="119.9">R261</text>
<text x="157.3" y="118.2">D59</text>
<text x="230.1" y="116.1">393</text>
<text x="32.9" y="122.3">R278</text>
<text x="32.9" y="126">10K</text>
<text x="42.3" y="122.3">R106</text>
<text x="42.3" y="126">10K</text>
<text x="51.7" y="122.9">9</text>
<text x="58.5" y="122.9">CAP</text>
<text x="63.5" y="125.3">8</text>
<text x="98.7" y="123.6">200K</text>
<text x="110.5" y="123.6">200K</text>
<text x="122.3" y="123.6">200K</text>
<text x="134" y="123.6">200K</text>
<text x="145.8" y="123.6">200K</text>
<text x="169.2" y="125.1">C86</text>
<text x="177" y="120.6">R150</text>
<text x="177" y="122.9">20K</text>
<text x="264" y="120.6">R111</text>
<text x="264" y="122.9">4.3K</text>
<text x="51.7" y="127.6">10</text>
<text x="60.9" y="129.7">U11</text>
<text x="169.2" y="127.4">CAP</text>
<text x="30.6" y="133.9">R112</text>
<text x="30.6" y="137.8">100R</text>
<text x="42.3" y="133.9">R107</text>
<text x="42.3" y="137.8">5.1K</text>
<text x="54.1" y="133.9">R102</text>
<text x="54.1" y="137.8">5.1K</text>
<text x="60.9" y="132.6">C4744</text>
<text x="230.4" y="134.5">C141</text>
<text x="230.4" y="136.8">104</text>
<text x="242.1" y="134.5">C69</text>
<text x="242.1" y="136.8">104</text>
<text x="249.9" y="132.3">R296</text>
<text x="249.9" y="134.7">1.8K</text>
<text x="265.4" y="132.1">U7</text>
<text x="265.4" y="134.5">TL431</text>
<text x="56.2" y="139.4">C63</text>
<text x="148.8" y="143.8">R65</text>
<text x="162.2" y="138.7">R76</text>
<text x="162.2" y="142.4">5.1K</text>
<text x="56.2" y="146.4">CAP</text>
<text x="148.8" y="146">22K</text>
<text x="176.4" y="146.4">U6</text>
<text x="18.8" y="153.4">CN36</text>
<text x="30.6" y="155.1">R205</text>
<text x="42.3" y="155.1">R204</text>
<text x="54.1" y="155.1">R198</text>
<text x="65.9" y="155.1">R197</text>
<text x="77.6" y="155.1">R192</text>
<text x="89.3" y="155.1">R43</text>
<text x="101.1" y="155.1">R44</text>
<text x="112.9" y="155.1">R45</text>
<text x="30.6" y="158.6">2K</text>
<text x="42.3" y="158.6">2K</text>
<text x="54.1" y="158.6">2K</text>
<text x="65.9" y="158.6">2K</text>
<text x="77.6" y="158.6">2K</text>
<text x="89.3" y="158.6">2K</text>
<text x="101.1" y="158.8">2K</text>
<text x="112.9" y="158.6">2K</text>
<text x="122.9" y="160.5">R48</text>
<text x="131.4" y="156.5">PC3</text>
<text x="174" y="157.6">C47</text>
<text x="174" y="159.8">CAP</text>
<text x="122.9" y="162.8">1.5K</text>
<text x="131.4" y="166.8">2565</text>
<text x="263.3" y="184">V1.0</text>
<text x="263.3" y="188.6">4/5</text>
</g>
<g font-size="2.1" fill="#a1006a">
<text x="144.9" y="29">V-</text>
<text x="158.7" y="29">V+</text>
<text x="211.3" y="24.3">+2.5V</text>
<text x="233.3" y="29">VCC</text>
<text x="244.9" y="26.7">VCC</text>
<text x="28.7" y="34.9">V+</text>
<text x="226.9" y="33.7">V+</text>
<text x="28.7" y="37.3">V-</text>
<text x="76.9" y="38.4">Iu</text>
<text x="117.3" y="45.5">+2.5V</text>
<text x="66.3" y="51.3">+2.5V</text>
<text x="125.8" y="52.5">V+</text>
<text x="242.7" y="52.5">VCC</text>
<text x="69.8" y="57.1">Iv</text>
<text x="147.2" y="58.3">+2.5V</text>
<text x="193.3" y="58.3">36</text>
<text x="268.5" y="59.5">VCC</text>
<text x="239.6" y="67.7">15</text>
<text x="28.7" y="77.1">V+</text>
<text x="126" y="73.7">V-</text>
<text x="179.8" y="73.7">V+</text>
<text x="28.7" y="79.5">V-</text>
<text x="99.2" y="86.5">V+</text>
<text x="66.3" y="93.6">+2.5V</text>
<text x="180.1" y="94.7">V-</text>
<text x="196.5" y="97.1">19</text>
<text x="212.1" y="100.6">VCC</text>
<text x="215.6" y="107.7">V+</text>
<text x="262.1" y="113.5">V+</text>
<text x="28.7" y="119.4">V+</text>
<text x="28.7" y="121.8">V-</text>
<text x="78.1" y="126.5">Iw</text>
<text x="220" y="128.8">+2.5V</text>
<text x="66.3" y="135.8">+2.5V</text>
<text x="146.2" y="137">VCC</text>
<text x="170.7" y="137">20</text>
<text x="174.4" y="137">VCC</text>
<text x="179.2" y="155.8">VCC</text>
</g>
</svg>
